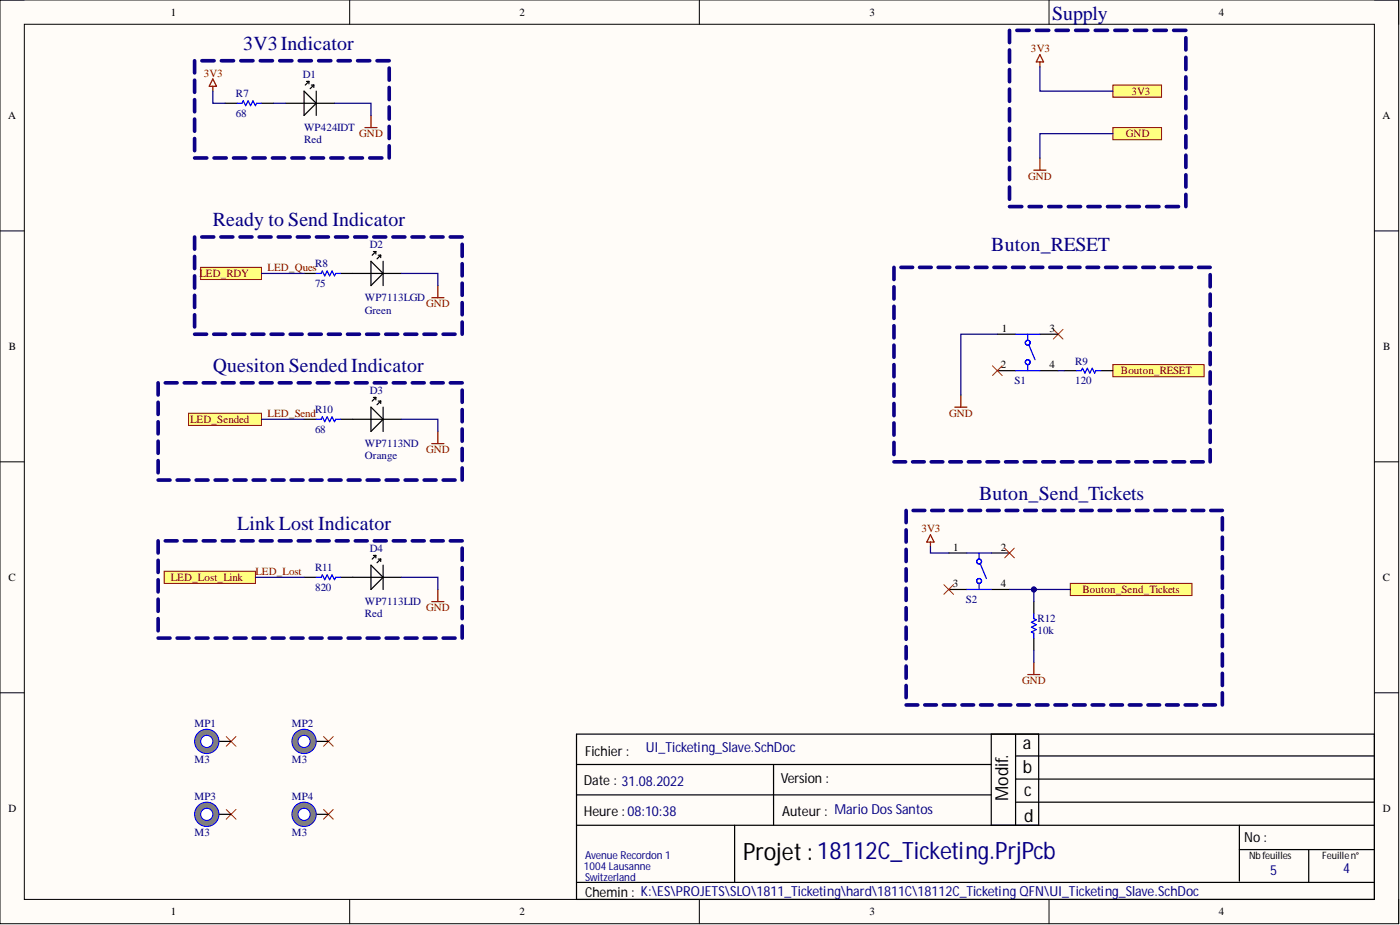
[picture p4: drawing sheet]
<svg xmlns="http://www.w3.org/2000/svg" width="292mm" height="193mm" viewBox="0 0 292 193" stroke-linecap="round" stroke-linejoin="round" font-family="sans-serif">
<path d="M0 0h291.8v192.7h-291.8z" fill-rule="evenodd" fill="#fffcf8"/>
<path d="M0 0h291.8v192.7h-291.8z" fill="none" stroke="#000" stroke-width=".21"/>
<path d="M5.1 5.1h281.7v182.5h-281.7z" fill-rule="evenodd" fill="#fffcf8"/>
<g fill="none" stroke="#000" stroke-width=".21">
<path d="M0 0h5.1M73 0v5.1M145.9 0v5.1M218.9 0v5.1M286.8 0h5v5.1M5.1 5.1h281.7v182.5h-281.7zM0 48.2h5.1M286.8 48.2h5M0 96.3h5.1M286.8 96.3h5M0 144.5h5.1M286.8 144.5h5"/>
<path d="M73 187.6v5.1M145.9 187.6v5.1M218.9 187.6v5.1M291.8 187.6v5.1"/>
</g>
<g fill="none" stroke="#000" stroke-width=".25">
<path d="M120.3 153.1h166.5v34.5h-166.5zM120.3 159.5h86.5M161.4 159.5v12.7M206.8 153.1v19.1M211.9 153.1v19.1M211.9 157.7h74.9M216.7 153.1v19.1M120.3 172.2h166.5M120.3 165.8h86.5M153.3 172.2v11.9M211.9 162.5h74.9M211.9 167.3h74.9"/>
<path d="M258.6 172.2v11.6M258.6 177.2h28.2M273.1 177.2v6.9M120.3 184.1h166.5"/>
</g>
<path d="M232.2 17.7h10.1v2.6h-10.1z" fill-rule="evenodd" fill="#ffff80"/>
<path d="M232.2 17.7h10.1v2.6h-10.1z" fill="none" stroke="#800000" stroke-width=".21"/>
<path d="M232.2 26.6h10.1v2.6h-10.1z" fill-rule="evenodd" fill="#ffff80"/>
<path d="M232.2 26.6h10.1v2.6h-10.1z" fill="none" stroke="#800000" stroke-width=".21"/>
<g fill="none" stroke="#0c0087" stroke-width=".76">
<path d="M40.6 12.7v2.5M40.6 16.7v2.6M42.1 12.7h2.6M46.2 12.7h2.5M50.2 12.7h2.6M54.3 12.7h2.5M58.4 12.7h2.5M62.4 12.7h2.6M66.5 12.7h2.5M70.5 12.7h2.6M74.6 12.7h2.5M78.7 12.7h2.5"/>
<path d="M81.2 14.2v2.5M81.2 18.2v2.6M210.6 6.3v2.6M210.6 10.4v2.6M210.6 14.5v2.6M210.6 18.6v2.5M212.2 6.3h2.5M216.3 6.3h2.5M220.3 6.3h2.6M224.4 6.3h2.6M228.5 6.3h2.6M232.6 6.3h2.6"/>
<path d="M236.7 6.3h2.5M240.8 6.3h2.5M244.9 6.3h2.5M247.4 7.9v2.5M247.4 12v2.5M247.4 16v2.6M40.6 20.8v2.5M40.6 24.8v2.6M40.6 28.9v2.5M40.6 33h2.5M44.7 33h2.5M48.7 33h2.6"/>
<path d="M52.8 33h2.5M56.8 33h2.6M60.9 33h2.5M65 33h2.5M69 33h2.6M73.1 33h2.5M77.1 33h2.6M81.2 22.3v2.5M81.2 26.4v2.5M81.2 30.4v2.6M210.6 22.7v2.5M210.6 26.8v2.5"/>
<path d="M210.6 30.8v2.6M210.6 34.9v2.6M210.6 39v2.6M247.4 20.1v2.6M247.4 24.2v2.6M247.4 28.3v2.5M247.4 32.4v2.5M247.4 36.5v2.5M186.5 55.8v2.5M186.5 59.8v2.6M188 55.8h2.4M191.9 55.8h2.4"/>
<path d="M195.7 55.8h2.5M199.6 55.8h2.5M203.5 55.8h2.4M207.4 55.8h2.4M210.6 43.1h2.6M211.3 55.8h2.4M214.7 43.1h2.6M215.2 55.8h2.4M218.8 43.1h2.6M219 55.8h2.5M222.9 43.1h2.5M222.9 55.8h2.4"/>
<path d="M226.8 55.8h2.4M227 43.1h2.5M230.7 55.8h2.4M231.1 43.1h2.5M234.6 55.8h2.4M235.2 43.1h2.5M238.4 55.8h2.5M239.2 43.1h2.6M242.3 55.8h2.4M243.3 43.1h2.6M246.2 55.8h2.4M247.4 40.6v2.5"/>
<path d="M250.1 55.8h2.4M252.5 57.3v2.5M186.5 63.9v2.5M186.5 67.9v2.6M186.5 72v2.5M186.5 76.1v2.5M252.5 61.4v2.5M252.5 65.4v2.5M252.5 69.5v2.5M252.5 73.5v2.6M252.5 77.6v2.5M186.5 80.1v2.6"/>
<path d="M186.5 84.2v2.5M186.5 88.2v2.6M186.5 92.3v2.5M186.5 96.3h2.4M190.4 96.3h2.4M194.3 96.3h2.4M198.2 96.3h2.4M202.1 96.3h2.4M205.9 96.3h2.5M209.8 96.3h2.4M213.7 96.3h2.4M217.6 96.3h2.4"/>
<path d="M221.5 96.3h2.4M225.3 96.3h2.5M229.2 96.3h2.4M233.1 96.3h2.4M237 96.3h2.4M240.9 96.3h2.4M244.7 96.3h2.5M248.6 96.3h2.4M252.5 81.6v2.6M252.5 85.7v2.5M252.5 89.8v2.5M252.5 93.8v2.5"/>
</g>
<path d="M219.8 68.7l2 2M221.8 68.7l-2 2" fill="none" stroke="#f00" stroke-width=".21"/>
<path d="M232.2 76.1h19v2.5h-19z" fill-rule="evenodd" fill="#ffff80"/>
<path d="M232.2 76.1h19v2.5h-19z" fill="none" stroke="#800000" stroke-width=".21"/>
<path d="M63.4 19l2.6 2.5-2.6 2.6zM63.9 17h.6M64.5 17l-.8 .7M64.5 17v.5M65 17.7h.5M65.5 17.7l-.8 .8M65.5 17.7v.5M66 19v5.1M59.6 21.5h10.2" fill="none" stroke="#000" stroke-width=".25"/>
<g fill="none" stroke="#0c0087" stroke-width=".76">
<path d="M40.6 49.4v2.6M40.6 53.5v2.5M40.6 57.6v2.5M42.1 49.4h2.5M46.1 49.4h2.5M50.1 49.4h2.5M54.1 49.4h2.5M58 49.4h2.5M62 49.4h2.5M66 49.4h2.5M70 49.4h2.5M74 49.4h2.5"/>
<path d="M78 49.4h2.5M82 49.4h2.5M86 49.4h2.5M90 49.4h2.4M93.9 49.4h2.5M96.4 51v2.5M96.4 55v2.6M96.4 59.1v2.5M40.6 61.6v2.5M40.6 65.7v2.5M40.6 69.7h2.5M44.6 69.7h2.5"/>
<path d="M48.6 69.7h2.5M52.6 69.7h2.5M56.6 69.7h2.4M60.5 69.7h2.5M64.5 69.7h2.5M68.5 69.7h2.5M72.5 69.7h2.5M76.5 69.7h2.5M80.5 69.7h2.5M84.5 69.7h2.5M88.5 69.7h2.4M92.4 69.7h2.5"/>
<path d="M96.4 63.1v2.6M96.4 67.2v2.5"/>
</g>
<path d="M41.9 55.8h12.7v2.5h-12.7z" fill-rule="evenodd" fill="#ffff80"/>
<path d="M41.9 55.8h12.7v2.5h-12.7z" fill="none" stroke="#800000" stroke-width=".21"/>
<g fill="none" stroke="#000" stroke-width=".25">
<path d="M46.9 21.5h2.6M54.6 21.5h2.5M63.4 57h2.6M71.1 57h12.6M77.4 54.5l2.5 2.5-2.5 2.6zM77.9 52.5h.5M78.4 52.5l-.7 .7M78.4 52.5v.5M78.9 53.2h.5M79.4 53.2l-.7 .8M79.4 53.2v.5M79.9 54.5v5.1"/>
<path d="M215.7 125.5v2.5M215.7 133.1v2.6"/>
</g>
<path d="M49.5 21.5h1l.3-.5 .5 1.1 .5-1.1 .5 1.1 .5-1.1 .5 1.1 .2-.6h1.1M66 57h1l.2-.5 .6 1.1 .5-1.1 .5 1.1 .5-1.1 .5 1.1 .2-.6h1.1M215.7 128v1.1l.5 .2-1 .5 1 .5-1 .5 1 .5-1 .5 .5 .3v1" fill="none" stroke="#00f" stroke-width=".25"/>
<path d="M223.3 121.7h25.4v2.5h-25.4z" fill-rule="evenodd" fill="#ffff80"/>
<path d="M223.3 121.7h25.4v2.5h-25.4z" fill="none" stroke="#800000" stroke-width=".21"/>
<g fill="none" stroke="#0c0087" stroke-width=".76">
<path d="M33 79.9v2.5M34.5 79.9h2.5M38.4 79.9h2.5M42.4 79.9h2.5M46.4 79.9h2.4M50.3 79.9h2.5M54.3 79.9h2.5M58.3 79.9h2.4M62.2 79.9h2.5M66.2 79.9h2.5M70.2 79.9h2.4M74.1 79.9h2.5"/>
<path d="M78.1 79.9h2.5M82.1 79.9h2.4M86 79.9h2.5M90 79.9h2.5M94 79.9h2.4M33 83.9v2.6M33 88v2.5M33 92v2.6M33 96.1v2.5M96.4 81.4v2.5M96.4 85.4v2.6M96.4 89.5v2.5"/>
<path d="M96.4 93.6v2.5M96.4 97.6v2.6M33 100.2h2.5M37 100.2h2.4M40.9 100.2h2.5M44.9 100.2h2.5M48.8 100.2h2.5M52.8 100.2h2.5M56.8 100.2h2.5M60.7 100.2h2.5M64.7 100.2h2.5M68.7 100.2h2.5"/>
<path d="M72.6 100.2h2.5M76.6 100.2h2.5M80.6 100.2h2.5M84.5 100.2h2.5M88.5 100.2h2.5M92.5 100.2h2.4M189.1 106.5v2.5M189.1 110.5v2.6M189.1 114.6v2.5M189.1 118.7v2.5M190.5 106.5h2.4M194.4 106.5h2.4"/>
<path d="M198.3 106.5h2.4M202.2 106.5h2.4M206 106.5h2.5M209.9 106.5h2.4M213.8 106.5h2.4M217.7 106.5h2.4M221.6 106.5h2.4M225.4 106.5h2.5M229.3 106.5h2.5M233.2 106.5h2.4M237.1 106.5h2.4M241 106.5h2.4"/>
<path d="M244.9 106.5h2.4M248.7 106.5h2.5M252.6 106.5h2.4M255 108v2.5M255 112.1v2.5M255 116.1v2.6M189.1 122.7v2.6M189.1 126.8v2.5M189.1 130.8v2.6M189.1 134.9v2.5M189.1 138.9v2.6M255 120.2v2.5"/>
<path d="M255 124.2v2.6M255 128.3v2.5M255 132.4v2.5M255 136.4v2.5M189.1 143v2.5M189.1 147.1h2.4M192.9 147.1h2.5M196.8 147.1h2.4M200.7 147.1h2.4M204.6 147.1h2.4M208.5 147.1h2.4M212.3 147.1h2.5"/>
<path d="M216.2 147.1h2.5M220.1 147.1h2.4M224 147.1h2.4M227.9 147.1h2.4M231.8 147.1h2.4M235.6 147.1h2.5M239.5 147.1h2.4M243.4 147.1h2.4M247.3 147.1h2.4M251.2 147.1h2.4M255 140.5v2.5M255 144.5v2.6"/>
</g>
<path d="M208.1 69.7h3.8M208.1 77.3h3.8M217 69.7h3.8M217 77.3h3.8M197.9 115.4h3.8M206.8 115.4h3.8M197.9 123h3.8M206.8 123h3.8" fill="none" stroke="#000" stroke-width=".25"/>
<g fill="none" stroke="#00f" stroke-width=".25">
<path d="M211.9 77.3h5.1M211.9 69.7h5.1M214.4 69.7v1.3M214.4 76.1v1.2M214.7 72l1.3 3M201.7 115.4h5.1M204.3 115.4v1.2M204.5 117.6l1.3 3.1M201.7 123h5.1M204.3 121.7v1.3"/>
<circle cx="214.4" cy="71.5" r=".51"/>
<circle cx="214.4" cy="75.6" r=".51"/>
<circle cx="204.3" cy="117.1" r=".51"/>
<circle cx="204.3" cy="121.2" r=".51"/>
</g>
<path d="M209.6 114.4l2 2M211.6 114.4l-2 2M196.9 122l2.1 2M199 122l-2.1 2" fill="none" stroke="#f00" stroke-width=".21"/>
<path d="M39.3 86.2h15.3v2.5h-15.3z" fill-rule="evenodd" fill="#ffff80"/>
<path d="M39.3 86.2h15.3v2.5h-15.3z" fill="none" stroke="#800000" stroke-width=".21"/>
<path d="M63.4 87.5h2.6M71.1 87.5h12.6M77.4 84.9l2.5 2.6-2.5 2.5zM77.9 82.9h.5M78.4 82.9l-.7 .8M78.4 82.9v.5M78.9 83.7h.5M79.4 83.7l-.7 .7M79.4 83.7v.5M79.9 84.9v5.1" fill="none" stroke="#000" stroke-width=".25"/>
<path d="M66 87.5h1l.2-.5 .6 1 .5-1 .5 1 .5-1 .5 1 .2-.5h1.1" fill="none" stroke="#00f" stroke-width=".25"/>
<g fill="none" stroke="#0c0087" stroke-width=".76">
<path d="M33 112.8v2.6M33 116.9v2.5M34.5 112.8h2.5M38.4 112.8h2.5M42.4 112.8h2.5M46.4 112.8h2.4M50.3 112.8h2.5M54.3 112.8h2.5M58.3 112.8h2.4M62.2 112.8h2.5M66.2 112.8h2.5M70.2 112.8h2.4"/>
<path d="M74.1 112.8h2.5M78.1 112.8h2.5M82.1 112.8h2.4M86 112.8h2.5M90 112.8h2.5M94 112.8h2.4M96.4 114.4v2.5M96.4 118.4v2.5M33 120.9v2.6M33 125v2.5M33 129.1v2.5M33 133.1h2.5"/>
<path d="M37 133.1h2.4M40.9 133.1h2.5M44.9 133.1h2.5M48.8 133.1h2.5M52.8 133.1h2.5M56.8 133.1h2.5M60.7 133.1h2.5M64.7 133.1h2.5M68.7 133.1h2.5M72.6 133.1h2.5M76.6 133.1h2.5M80.6 133.1h2.5"/>
<path d="M84.5 133.1h2.5M88.5 133.1h2.5M92.5 133.1h2.4M96.4 122.5v2.5M96.4 126.5v2.6M96.4 130.6v2.5"/>
</g>
<path d="M34.3 119.2h19v2.5h-19z" fill-rule="evenodd" fill="#ffff80"/>
<path d="M34.3 119.2h19v2.5h-19z" fill="none" stroke="#800000" stroke-width=".21"/>
<path d="M77.4 117.9l2.5 2.5-2.5 2.6zM77.9 115.9h.5M78.4 115.9l-.7 .7M78.4 115.9v.5M78.9 116.6h.5M79.4 116.6l-.7 .8M79.4 116.6v.5M79.9 117.9v5.1M63.4 120.4h2.6M71.1 120.4h12.6M45.7 154.7h2.5" fill="none" stroke="#000" stroke-width=".25"/>
<path d="M66 120.4h1l.2-.5 .6 1 .5-1 .5 1 .5-1 .5 1 .2-.5h1.1" fill="none" stroke="#00f" stroke-width=".25"/>
<path d="M47.2 153.7l2 2M49.2 153.7l-2 2M67.5 153.7l2 2M69.5 153.7l-2 2M47.2 168.9l2 2M49.2 168.9l-2 2M67.5 168.9l2 2M69.5 168.9l-2 2" fill="none" stroke="#f00" stroke-width=".21"/>
<circle cx="43.1" cy="154.7" r="2.54" fill="#808080"/>
<circle cx="43.1" cy="154.7" r="2.54" fill="none" stroke="#00f" stroke-width=".21"/>
<circle cx="43.1" cy="154.7" r="1.27" fill="#fff"/>
<circle cx="43.1" cy="154.7" r="1.27" fill="none" stroke="#00f" stroke-width=".21"/>
<path d="M66 154.7h2.5" fill="none" stroke="#000" stroke-width=".25"/>
<circle cx="63.4" cy="154.7" r="2.54" fill="#808080"/>
<circle cx="63.4" cy="154.7" r="2.54" fill="none" stroke="#00f" stroke-width=".21"/>
<circle cx="63.4" cy="154.7" r="1.27" fill="#fff"/>
<circle cx="63.4" cy="154.7" r="1.27" fill="none" stroke="#00f" stroke-width=".21"/>
<path d="M66 169.9h2.5" fill="none" stroke="#000" stroke-width=".25"/>
<circle cx="63.4" cy="169.9" r="2.54" fill="#808080"/>
<circle cx="63.4" cy="169.9" r="2.54" fill="none" stroke="#00f" stroke-width=".21"/>
<circle cx="63.4" cy="169.9" r="1.27" fill="#fff"/>
<circle cx="63.4" cy="169.9" r="1.27" fill="none" stroke="#00f" stroke-width=".21"/>
<path d="M45.7 169.9h2.5" fill="none" stroke="#000" stroke-width=".25"/>
<circle cx="43.1" cy="169.9" r="2.54" fill="#808080"/>
<circle cx="43.1" cy="169.9" r="2.54" fill="none" stroke="#00f" stroke-width=".21"/>
<circle cx="43.1" cy="169.9" r="1.27" fill="#fff"/>
<circle cx="43.1" cy="169.9" r="1.27" fill="none" stroke="#00f" stroke-width=".21"/>
<path d="M222 77.3h2.6M229.7 77.3h2.5" fill="none" stroke="#000" stroke-width=".25"/>
<path d="M224.6 77.3h1l.3-.5 .5 1 .5-1 .5 1 .5-1 .5 1 .2-.5h1.1" fill="none" stroke="#00f" stroke-width=".25"/>
<g fill="none" stroke="#800000" stroke-width=".25">
<path d="M44.4 16.5l.8 1.5h-1.6zM44.4 18v1M217 11.4l.7 1.5h-1.5zM217 12.9v1M76.1 26.6h2.6M77.4 24.1v2.5M215.7 35.5h2.5M217 33v2.5M91.4 59.6v2.5M90.1 62.1h2.5M90.1 92.5h2.5M91.4 90v2.5"/>
<path d="M199.2 84.9h2.5M200.5 82.4v2.5M194.1 111.6l.8 1.5h-1.5zM194.1 113.1v1M90.1 125.5h2.5M91.4 123v2.5M215.7 138.2v2.5M214.4 140.7h2.6"/>
</g>
<path d="M207.1 76.3l2 2M209.1 76.3l-2 2" fill="none" stroke="#f00" stroke-width=".21"/>
<path d="M44.4 19v2.5h2.5M217 13.9v5.1h15.2M57.1 21.5h2.5M69.8 21.5h7.6v2.6M232.2 27.9h-15.2v5.1M54.6 57h8.8M83.7 57h7.7v2.6M210.6 123h5.1v2.5M215.7 135.7v2.5" fill="none" stroke="#000080" stroke-width=".25"/>
<circle cx="215.7" cy="123" r=".51" fill="#000080"/>
<circle cx="215.7" cy="123" r=".51" fill="none" stroke="#000080" stroke-width=".21"/>
<path d="M215.7 123h7.6" fill="none" stroke="#000080" stroke-width=".25"/>
<circle cx="215.7" cy="123" r=".51" fill="#000080"/>
<circle cx="215.7" cy="123" r=".51" fill="none" stroke="#000080" stroke-width=".21"/>
<path d="M208.1 69.7h-7.6v12.7M220.8 77.3h1.2M54.6 87.5h8.8M83.7 87.5h7.7v2.5M194.1 114.1v1.3h3.8M53.3 120.4h10.1M83.7 120.4h7.7v2.6" fill="none" stroke="#000080" stroke-width=".25"/>
<text font-size="5" x="155.1" y="179.4">Projet: 18112C_Ticketing.PrjPcb</text>
<g font-size="4.1" fill="#000080">
<text x="219.5" y="4.1">Supply</text>
<text x="50.8" y="10.5">3V3Indicator</text>
<text x="44.4" y="47.2">Ready to Send Indicator</text>
<text x="206.8" y="52.3">Buton_RESET</text>
<text x="44.4" y="77.7">Quesiton Sended Indicator</text>
<text x="204.3" y="104.3">Buton_Send_Tickets</text>
<text x="49.5" y="110.6">Link Lost Indicator</text>
</g>
<g font-size="3.7">
<text x="213.4" y="156.2">a</text>
<text x="213.4" y="161.3">b</text>
<text x="210.4" y="167.1" transform="rotate(-90 210.4 167.1)">Modif.</text>
<text x="213.7" y="166.1">c</text>
<text x="213.7" y="171.4">d</text>
</g>
<g font-size="2.9">
<text x="122.1" y="157.7">Fichier :</text>
<text x="121.8" y="163.8">Date : 31.08.2022</text>
<text x="162.9" y="163.3">Version :</text>
<text x="121.8" y="170.1">Heure : 08:10:38</text>
<text x="163.2" y="170.1">Auteur : Mario Dos Santos</text>
<text x="259.6" y="175.7">No :</text>
<text x="122.1" y="187.1">Chemin : K:\ES\PROJETS\SLO\1811_Ticketing\hard\1811C\18112C_Ticketing QFN\UI_Ticketing_Slave.SchDoc</text>
</g>
<g font-size="2.9" fill="#000080">
<text x="134.7" y="157">UI_Ticketing_Slave.SchDoc</text>
<text x="265" y="182.6">5</text>
<text x="280.2" y="182.1">4</text>
</g>
<g font-size="2.3">
<text x="35.6" y="3.3">1</text>
<text x="108.4" y="3.3">2</text>
<text x="181.4" y="3.3">3</text>
<text x="254.3" y="3.3">4</text>
<text x="1.7" y="24.8">A</text>
<text x="288.4" y="24.8">A</text>
<text x="209" y="69.2">1</text>
<text x="219" y="69.2">3</text>
<text x="1.9" y="73">B</text>
<text x="208.8" y="76.8">2</text>
<text x="219" y="76.8">4</text>
<text x="288.6" y="73">B</text>
<text x="198.9" y="114.9">1</text>
<text x="208.8" y="114.9">2</text>
<text x="1.8" y="121.2">C</text>
<text x="198.8" y="122.5">3</text>
<text x="208.8" y="122.5">4</text>
<text x="288.5" y="121.2">C</text>
<text x="1.8" y="169.4">D</text>
<text x="288.5" y="169.4">D</text>
<text x="35.6" y="190.9">1</text>
<text x="108.4" y="190.9">2</text>
<text x="181.4" y="190.9">3</text>
<text x="254.3" y="190.9">4</text>
</g>
<g font-size="2.3" fill="#800000">
<text x="215.1" y="10.9">3V3</text>
<text x="42.5" y="16">3V3</text>
<text x="236.1" y="19.8">3V3</text>
<text x="74.9" y="28.6">GND</text>
<text x="234.9" y="28.6">GND</text>
<text x="214.5" y="37.5">GND</text>
<text x="41.6" y="57.8">LED_RDY</text>
<text x="55.8" y="56.5">LED_Ques</text>
<text x="88.9" y="64.1">GND</text>
<text x="233.9" y="78.1">Bouton_RESET</text>
<text x="39.7" y="88.2">LED_Sended</text>
<text x="55.8" y="87">LED_Send</text>
<text x="198" y="87">GND</text>
<text x="88.9" y="94.6">GND</text>
<text x="192.3" y="111.1">3V3</text>
<text x="53.3" y="119.9">LED_Lost</text>
<text x="35.6" y="121.2">LED_Lost_Link</text>
<text x="225.9" y="123.7">Bouton_Send_Tickets</text>
<text x="88.9" y="127.5">GND</text>
<text x="213.2" y="142.8">GND</text>
</g>
<g font-size="2.3" fill="#000080">
<text x="63.2" y="16.2">D1</text>
<text x="49.2" y="20.3">R7</text>
<text x="49.2" y="24.3">68</text>
<text x="63.4" y="29.9">Red</text>
<text x="63.4" y="27.4">WP424IDT</text>
<text x="77.1" y="51.7">D2</text>
<text x="65.7" y="55.8">R8</text>
<text x="65.7" y="59.8">75</text>
<text x="76.1" y="65.4">Green</text>
<text x="76.1" y="62.9">WP7113LGD</text>
<text x="224.3" y="76.1">R9</text>
<text x="77.1" y="82.1">D3</text>
<text x="211.6" y="80.1">S1</text>
<text x="224.3" y="80.1">120</text>
<text x="65.7" y="86.2">R10</text>
<text x="65.7" y="90.3">68</text>
<text x="76.1" y="95.8">Orange</text>
<text x="76.1" y="93.3">WP7113ND</text>
<text x="65.7" y="119.2">R11</text>
<text x="77.1" y="115.1">D4</text>
<text x="65.7" y="123.2">820</text>
<text x="201.5" y="125.8">S2</text>
<text x="76.1" y="128.8">Red</text>
<text x="76.1" y="126.3">WP7113LID</text>
<text x="216.5" y="129.8">R12</text>
<text x="216.5" y="132.4">10k</text>
<text x="40.6" y="151.6">MP1</text>
<text x="60.9" y="151.6">MP2</text>
<text x="40.6" y="159.2">M3</text>
<text x="60.9" y="159.2">M3</text>
<text x="40.6" y="166.8">MP3</text>
<text x="60.9" y="166.8">MP4</text>
<text x="40.6" y="174.4">M3</text>
<text x="60.9" y="174.4">M3</text>
<text x="122.1" y="179.2">Avenue Recordon 1</text>
<text x="121.8" y="181.5">1004Lausanne</text>
<text x="122.1" y="183.7">Switzerland</text>
</g>
<g font-size="2.1">
<text x="260.6" y="179.2">Nbfeuilles</text>
<text x="275.8" y="179.2">Feuillen°</text>
</g>
</svg>
